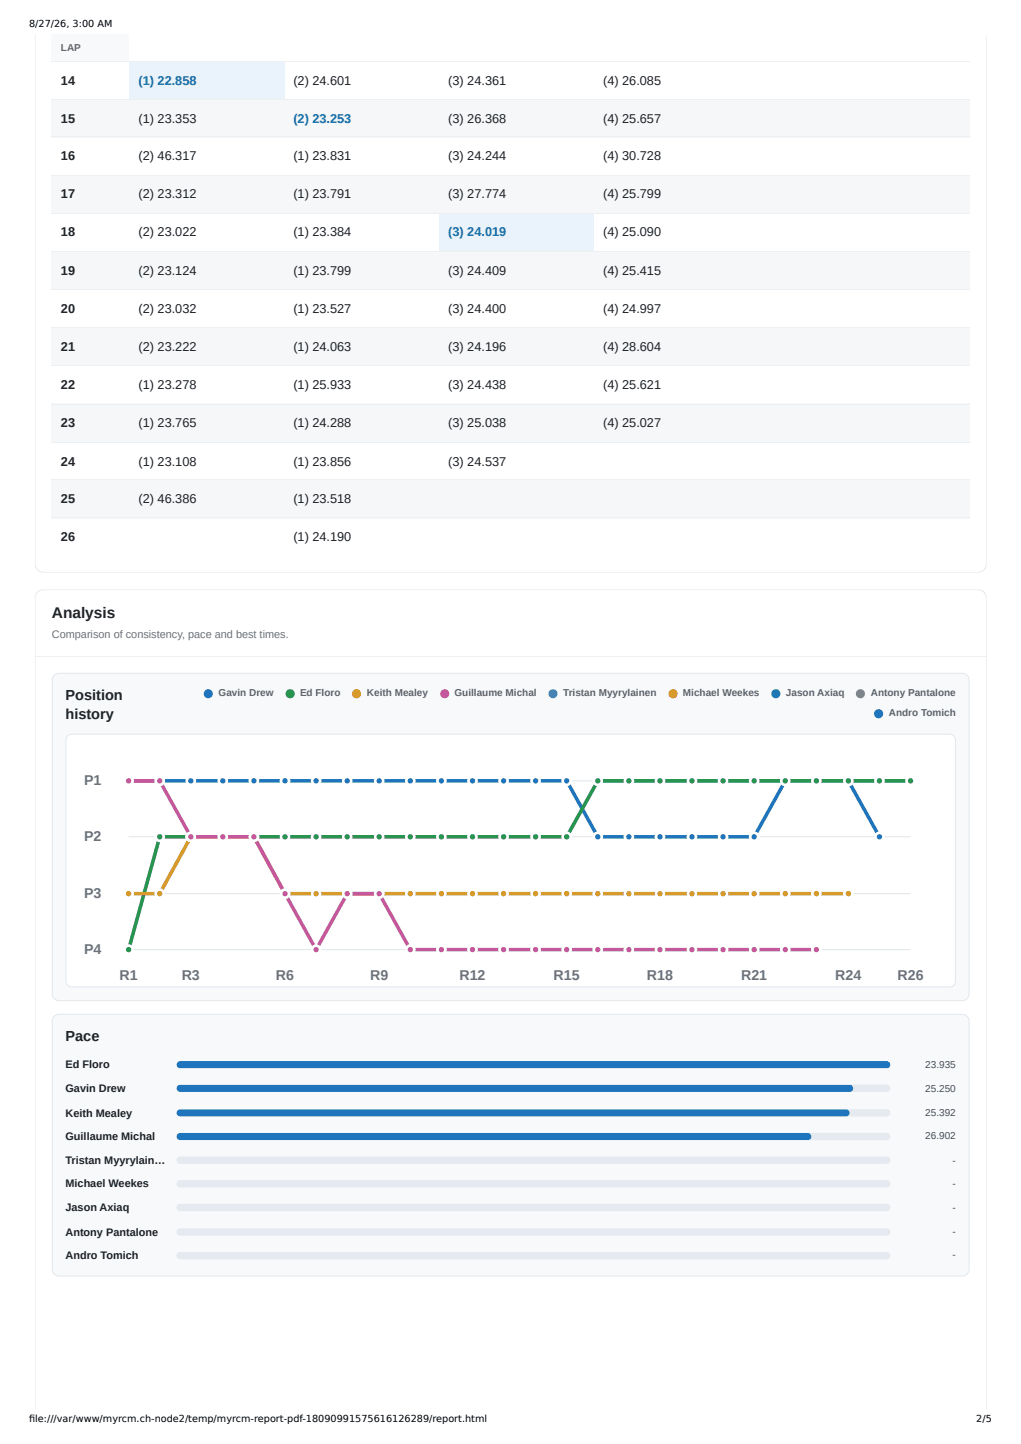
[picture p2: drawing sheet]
<svg xmlns="http://www.w3.org/2000/svg" width="297mm" height="420mm" viewBox="0 0 297 420" stroke-linecap="round" stroke-linejoin="round" font-family="sans-serif">
<g fill="#e2e6ea">
<path d="M10.1 165.2h277v1.5h-277z"/>
<path d="M285.6 10.1h1.5v156.6h-1.5z"/>
<path d="M10.1 10.1h1.5v156.6h-1.5z"/>
</g>
<path d="M15.1 10.1h22.5v7.6h-22.5z" fill="#f7f9fb"/>
<path d="M37.6 17.7h45.2v11.1h-45.2z" fill="#eaf3fc"/>
<g fill="#f5f7f9">
<path d="M15.1 28.8h22.5v11.2h-22.5z"/>
<path d="M37.6 28.8h45.2v11.2h-45.2z"/>
<path d="M82.8 28.8h45v11.2h-45z"/>
<path d="M127.8 28.8h45v11.2h-45z"/>
<path d="M172.8 28.8h45v11.2h-45z"/>
<path d="M217.8 28.8h12.9v11.2h-12.9z"/>
<path d="M230.7 28.8h12.7v11.2h-12.7z"/>
<path d="M243.4 28.8h13v11.2h-13z"/>
<path d="M256.4 28.8h12.7v11.2h-12.7z"/>
<path d="M269.1 28.8h12.9v11.2h-12.9z"/>
<path d="M15.1 51.1h22.5v11.1h-22.5z"/>
<path d="M37.6 51.1h45.2v11.1h-45.2z"/>
<path d="M82.8 51.1h45v11.1h-45z"/>
<path d="M127.8 51.1h45v11.1h-45z"/>
<path d="M172.8 51.1h45v11.1h-45z"/>
<path d="M217.8 51.1h12.9v11.1h-12.9z"/>
<path d="M230.7 51.1h12.7v11.1h-12.7z"/>
<path d="M243.4 51.1h13v11.1h-13z"/>
<path d="M256.4 51.1h12.7v11.1h-12.7z"/>
<path d="M269.1 51.1h12.9v11.1h-12.9z"/>
</g>
<path d="M127.8 62.2h45v11.1h-45z" fill="#eaf3fc"/>
<g fill="#f5f7f9">
<path d="M15.1 73.3h22.5v10.8h-22.5z"/>
<path d="M37.6 73.3h45.2v10.8h-45.2z"/>
<path d="M82.8 73.3h45v10.8h-45z"/>
<path d="M127.8 73.3h45v10.8h-45z"/>
<path d="M172.8 73.3h45v10.8h-45z"/>
<path d="M217.8 73.3h12.9v10.8h-12.9z"/>
<path d="M230.7 73.3h12.7v10.8h-12.7z"/>
<path d="M243.4 73.3h13v10.8h-13z"/>
<path d="M256.4 73.3h12.7v10.8h-12.7z"/>
<path d="M269.1 73.3h12.9v10.8h-12.9z"/>
<path d="M15.1 95.2h22.5v11.2h-22.5z"/>
<path d="M37.6 95.2h45.2v11.2h-45.2z"/>
<path d="M82.8 95.2h45v11.2h-45z"/>
<path d="M127.8 95.2h45v11.2h-45z"/>
<path d="M172.8 95.2h45v11.2h-45z"/>
<path d="M217.8 95.2h12.9v11.2h-12.9z"/>
<path d="M230.7 95.2h12.7v11.2h-12.7z"/>
<path d="M243.4 95.2h13v11.2h-13z"/>
<path d="M256.4 95.2h12.7v11.2h-12.7z"/>
<path d="M269.1 95.2h12.9v11.2h-12.9z"/>
<path d="M15.1 117.5h22.5v11.1h-22.5z"/>
<path d="M37.6 117.5h45.2v11.1h-45.2z"/>
<path d="M82.8 117.5h45v11.1h-45z"/>
<path d="M127.8 117.5h45v11.1h-45z"/>
<path d="M172.8 117.5h45v11.1h-45z"/>
<path d="M217.8 117.5h12.9v11.1h-12.9z"/>
<path d="M230.7 117.5h12.7v11.1h-12.7z"/>
<path d="M243.4 117.5h13v11.1h-13z"/>
<path d="M256.4 117.5h12.7v11.1h-12.7z"/>
<path d="M269.1 117.5h12.9v11.1h-12.9z"/>
<path d="M15.1 139.7h22.5v11.1h-22.5z"/>
<path d="M37.6 139.7h45.2v11.1h-45.2z"/>
<path d="M82.8 139.7h45v11.1h-45z"/>
<path d="M127.8 139.7h45v11.1h-45z"/>
<path d="M172.8 139.7h45v11.1h-45z"/>
<path d="M217.8 139.7h12.9v11.1h-12.9z"/>
<path d="M230.7 139.7h12.7v11.1h-12.7z"/>
<path d="M243.4 139.7h13v11.1h-13z"/>
<path d="M256.4 139.7h12.7v11.1h-12.7z"/>
<path d="M269.1 139.7h12.9v11.1h-12.9z"/>
</g>
<g fill="none" stroke="#edf0f2" stroke-width=".29">
<path d="M15.1 17.9h266.9M15.1 29h266.9M15.1 39.8h266.9M15.1 50.9h266.9M15.1 62h266.9M15.1 73.2h266.9M15.1 84.3h266.9M15.1 95.4h266.9M15.1 106.5h266.9M15.1 117.6h266.9M15.1 128.7h266.9M15.1 139.6h266.9"/>
<path d="M15.1 150.7h266.9"/>
</g>
<path d="M10.9 172.3l.8-.5 1-.2h271.7a2.51 2.51 0 0 1 2.5 2.5v236h-276.7v-236l.2-1z" fill="#fff"/>
<g fill="#e2e6ea">
<path d="M10.1 171.4h277v1.6h-277z"/>
<path d="M285.6 171.4h1.5v238.7h-1.5z"/>
<path d="M10.1 171.4h1.5v238.7h-1.5z"/>
</g>
<path d="M10.3 190.9h276.5" fill="none" stroke="#edf0f2" stroke-width=".29"/>
<path d="M15.8 196.5l.6-.4 .8-.2h262.7a1.98 1.98 0 0 1 2 2v91.3a1.98 1.98 0 0 1-2 2h-262.7a1.98 1.98 0 0 1-2-2v-91.3l.2-.8z" fill="#f7f9fb"/>
<path d="M15.8 196.5l.6-.4 .8-.2h262.7a1.98 1.98 0 0 1 2 2v91.3a1.98 1.98 0 0 1-2 2h-262.7a1.98 1.98 0 0 1-2-2v-91.3l.2-.8z" fill="none" stroke="#e3e8ec" stroke-width=".29"/>
<path d="M19.7 214.2l1.2-.5h255.3a1.72 1.72 0 0 1 1.7 1.7v70.1a1.72 1.72 0 0 1-1.7 1.7h-255.3a1.72 1.72 0 0 1-1.7-1.7v-70.1z" fill="#fff"/>
<path d="M19.7 214.2l1.2-.5h255.3a1.72 1.72 0 0 1 1.7 1.7v70.1a1.72 1.72 0 0 1-1.7 1.7h-255.3a1.72 1.72 0 0 1-1.7-1.7v-70.1z" fill="none" stroke="#e3e8ec" stroke-width=".29"/>
<circle cx="60.6" cy="201.9" r="1.32" fill="#1f75bd"/>
<circle cx="84.4" cy="201.9" r="1.32" fill="#27964c"/>
<circle cx="103.7" cy="201.9" r="1.32" fill="#d69a22"/>
<circle cx="129.4" cy="201.9" r="1.32" fill="#c5579d"/>
<circle cx="160.9" cy="201.9" r="1.32" fill="#6f63c7"/>
<circle cx="195.8" cy="201.9" r="1.32" fill="#ef7d32"/>
<circle cx="225.7" cy="201.9" r="1.32" fill="#159a9c"/>
<circle cx="250.3" cy="201.9" r="1.32" fill="#7b8794"/>
<circle cx="255.6" cy="207.7" r="1.32" fill="#1f75bd"/>
<path d="M37.4 227.2h227.5M37.4 243.5h227.5M37.4 260.1h227.5M37.4 276.3h227.5" fill="none" stroke="#dfe5e9" stroke-width=".29"/>
<path d="M37.4 227.2h127.4l9.1 16.3h45.5l9-16.3h18.4l9 16.3" fill="none" stroke="#1f75bd" stroke-width="1"/>
<circle cx="37.4" cy="227.2" r="1.16" fill="#1f75bd"/>
<circle cx="37.4" cy="227.2" r="1.16" fill="none" stroke="#fff" stroke-width=".78" stroke-linecap="butt"/>
<circle cx="46.5" cy="227.2" r="1.16" fill="#1f75bd"/>
<circle cx="46.5" cy="227.2" r="1.16" fill="none" stroke="#fff" stroke-width=".78" stroke-linecap="butt"/>
<circle cx="55.5" cy="227.2" r="1.16" fill="#1f75bd"/>
<circle cx="55.5" cy="227.2" r="1.16" fill="none" stroke="#fff" stroke-width=".78" stroke-linecap="butt"/>
<circle cx="64.8" cy="227.2" r="1.16" fill="#1f75bd"/>
<circle cx="64.8" cy="227.2" r="1.16" fill="none" stroke="#fff" stroke-width=".78" stroke-linecap="butt"/>
<circle cx="73.9" cy="227.2" r="1.16" fill="#1f75bd"/>
<circle cx="73.9" cy="227.2" r="1.16" fill="none" stroke="#fff" stroke-width=".78" stroke-linecap="butt"/>
<circle cx="82.9" cy="227.2" r="1.16" fill="#1f75bd"/>
<circle cx="82.9" cy="227.2" r="1.16" fill="none" stroke="#fff" stroke-width=".78" stroke-linecap="butt"/>
<circle cx="92" cy="227.2" r="1.16" fill="#1f75bd"/>
<circle cx="92" cy="227.2" r="1.16" fill="none" stroke="#fff" stroke-width=".78" stroke-linecap="butt"/>
<circle cx="101" cy="227.2" r="1.16" fill="#1f75bd"/>
<circle cx="101" cy="227.2" r="1.16" fill="none" stroke="#fff" stroke-width=".78" stroke-linecap="butt"/>
<circle cx="110.3" cy="227.2" r="1.16" fill="#1f75bd"/>
<circle cx="110.3" cy="227.2" r="1.16" fill="none" stroke="#fff" stroke-width=".78" stroke-linecap="butt"/>
<circle cx="119.4" cy="227.2" r="1.16" fill="#1f75bd"/>
<circle cx="119.4" cy="227.2" r="1.16" fill="none" stroke="#fff" stroke-width=".78" stroke-linecap="butt"/>
<circle cx="128.4" cy="227.2" r="1.16" fill="#1f75bd"/>
<circle cx="128.4" cy="227.2" r="1.16" fill="none" stroke="#fff" stroke-width=".78" stroke-linecap="butt"/>
<circle cx="137.4" cy="227.2" r="1.16" fill="#1f75bd"/>
<circle cx="137.4" cy="227.2" r="1.16" fill="none" stroke="#fff" stroke-width=".78" stroke-linecap="butt"/>
<circle cx="146.5" cy="227.2" r="1.16" fill="#1f75bd"/>
<circle cx="146.5" cy="227.2" r="1.16" fill="none" stroke="#fff" stroke-width=".78" stroke-linecap="butt"/>
<circle cx="155.8" cy="227.2" r="1.16" fill="#1f75bd"/>
<circle cx="155.8" cy="227.2" r="1.16" fill="none" stroke="#fff" stroke-width=".78" stroke-linecap="butt"/>
<circle cx="164.8" cy="227.2" r="1.16" fill="#1f75bd"/>
<circle cx="164.8" cy="227.2" r="1.16" fill="none" stroke="#fff" stroke-width=".78" stroke-linecap="butt"/>
<circle cx="173.9" cy="243.5" r="1.16" fill="#1f75bd"/>
<circle cx="173.9" cy="243.5" r="1.16" fill="none" stroke="#fff" stroke-width=".78" stroke-linecap="butt"/>
<circle cx="182.9" cy="243.5" r="1.16" fill="#1f75bd"/>
<circle cx="182.9" cy="243.5" r="1.16" fill="none" stroke="#fff" stroke-width=".78" stroke-linecap="butt"/>
<circle cx="192" cy="243.5" r="1.16" fill="#1f75bd"/>
<circle cx="192" cy="243.5" r="1.16" fill="none" stroke="#fff" stroke-width=".78" stroke-linecap="butt"/>
<circle cx="201.3" cy="243.5" r="1.16" fill="#1f75bd"/>
<circle cx="201.3" cy="243.5" r="1.16" fill="none" stroke="#fff" stroke-width=".78" stroke-linecap="butt"/>
<circle cx="210.3" cy="243.5" r="1.16" fill="#1f75bd"/>
<circle cx="210.3" cy="243.5" r="1.16" fill="none" stroke="#fff" stroke-width=".78" stroke-linecap="butt"/>
<circle cx="219.4" cy="243.5" r="1.16" fill="#1f75bd"/>
<circle cx="219.4" cy="243.5" r="1.16" fill="none" stroke="#fff" stroke-width=".78" stroke-linecap="butt"/>
<circle cx="228.4" cy="227.2" r="1.16" fill="#1f75bd"/>
<circle cx="228.4" cy="227.2" r="1.16" fill="none" stroke="#fff" stroke-width=".78" stroke-linecap="butt"/>
<circle cx="237.5" cy="227.2" r="1.16" fill="#1f75bd"/>
<circle cx="237.5" cy="227.2" r="1.16" fill="none" stroke="#fff" stroke-width=".78" stroke-linecap="butt"/>
<circle cx="246.8" cy="227.2" r="1.16" fill="#1f75bd"/>
<circle cx="246.8" cy="227.2" r="1.16" fill="none" stroke="#fff" stroke-width=".78" stroke-linecap="butt"/>
<circle cx="255.8" cy="243.5" r="1.16" fill="#1f75bd"/>
<circle cx="255.8" cy="243.5" r="1.16" fill="none" stroke="#fff" stroke-width=".78" stroke-linecap="butt"/>
<path d="M264.9 227.2h-91l-9.1 16.3h-118.3l-9.1 32.8" fill="none" stroke="#27964c" stroke-width="1"/>
<circle cx="37.4" cy="276.3" r="1.16" fill="#27964c"/>
<circle cx="37.4" cy="276.3" r="1.16" fill="none" stroke="#fff" stroke-width=".78" stroke-linecap="butt"/>
<circle cx="46.5" cy="243.5" r="1.16" fill="#27964c"/>
<circle cx="46.5" cy="243.5" r="1.16" fill="none" stroke="#fff" stroke-width=".78" stroke-linecap="butt"/>
<circle cx="55.5" cy="243.5" r="1.16" fill="#27964c"/>
<circle cx="55.5" cy="243.5" r="1.16" fill="none" stroke="#fff" stroke-width=".78" stroke-linecap="butt"/>
<circle cx="64.8" cy="243.5" r="1.16" fill="#27964c"/>
<circle cx="64.8" cy="243.5" r="1.16" fill="none" stroke="#fff" stroke-width=".78" stroke-linecap="butt"/>
<circle cx="73.9" cy="243.5" r="1.16" fill="#27964c"/>
<circle cx="73.9" cy="243.5" r="1.16" fill="none" stroke="#fff" stroke-width=".78" stroke-linecap="butt"/>
<circle cx="82.9" cy="243.5" r="1.16" fill="#27964c"/>
<circle cx="82.9" cy="243.5" r="1.16" fill="none" stroke="#fff" stroke-width=".78" stroke-linecap="butt"/>
<circle cx="92" cy="243.5" r="1.16" fill="#27964c"/>
<circle cx="92" cy="243.5" r="1.16" fill="none" stroke="#fff" stroke-width=".78" stroke-linecap="butt"/>
<circle cx="101" cy="243.5" r="1.16" fill="#27964c"/>
<circle cx="101" cy="243.5" r="1.16" fill="none" stroke="#fff" stroke-width=".78" stroke-linecap="butt"/>
<circle cx="110.3" cy="243.5" r="1.16" fill="#27964c"/>
<circle cx="110.3" cy="243.5" r="1.16" fill="none" stroke="#fff" stroke-width=".78" stroke-linecap="butt"/>
<circle cx="119.4" cy="243.5" r="1.16" fill="#27964c"/>
<circle cx="119.4" cy="243.5" r="1.16" fill="none" stroke="#fff" stroke-width=".78" stroke-linecap="butt"/>
<circle cx="128.4" cy="243.5" r="1.16" fill="#27964c"/>
<circle cx="128.4" cy="243.5" r="1.16" fill="none" stroke="#fff" stroke-width=".78" stroke-linecap="butt"/>
<circle cx="137.4" cy="243.5" r="1.16" fill="#27964c"/>
<circle cx="137.4" cy="243.5" r="1.16" fill="none" stroke="#fff" stroke-width=".78" stroke-linecap="butt"/>
<circle cx="146.5" cy="243.5" r="1.16" fill="#27964c"/>
<circle cx="146.5" cy="243.5" r="1.16" fill="none" stroke="#fff" stroke-width=".78" stroke-linecap="butt"/>
<circle cx="155.8" cy="243.5" r="1.16" fill="#27964c"/>
<circle cx="155.8" cy="243.5" r="1.16" fill="none" stroke="#fff" stroke-width=".78" stroke-linecap="butt"/>
<circle cx="164.8" cy="243.5" r="1.16" fill="#27964c"/>
<circle cx="164.8" cy="243.5" r="1.16" fill="none" stroke="#fff" stroke-width=".78" stroke-linecap="butt"/>
<circle cx="173.9" cy="227.2" r="1.16" fill="#27964c"/>
<circle cx="173.9" cy="227.2" r="1.16" fill="none" stroke="#fff" stroke-width=".78" stroke-linecap="butt"/>
<circle cx="182.9" cy="227.2" r="1.16" fill="#27964c"/>
<circle cx="182.9" cy="227.2" r="1.16" fill="none" stroke="#fff" stroke-width=".78" stroke-linecap="butt"/>
<circle cx="192" cy="227.2" r="1.16" fill="#27964c"/>
<circle cx="192" cy="227.2" r="1.16" fill="none" stroke="#fff" stroke-width=".78" stroke-linecap="butt"/>
<circle cx="201.3" cy="227.2" r="1.16" fill="#27964c"/>
<circle cx="201.3" cy="227.2" r="1.16" fill="none" stroke="#fff" stroke-width=".78" stroke-linecap="butt"/>
<circle cx="210.3" cy="227.2" r="1.16" fill="#27964c"/>
<circle cx="210.3" cy="227.2" r="1.16" fill="none" stroke="#fff" stroke-width=".78" stroke-linecap="butt"/>
<circle cx="219.4" cy="227.2" r="1.16" fill="#27964c"/>
<circle cx="219.4" cy="227.2" r="1.16" fill="none" stroke="#fff" stroke-width=".78" stroke-linecap="butt"/>
<circle cx="228.4" cy="227.2" r="1.16" fill="#27964c"/>
<circle cx="228.4" cy="227.2" r="1.16" fill="none" stroke="#fff" stroke-width=".78" stroke-linecap="butt"/>
<circle cx="237.5" cy="227.2" r="1.16" fill="#27964c"/>
<circle cx="237.5" cy="227.2" r="1.16" fill="none" stroke="#fff" stroke-width=".78" stroke-linecap="butt"/>
<circle cx="246.8" cy="227.2" r="1.16" fill="#27964c"/>
<circle cx="246.8" cy="227.2" r="1.16" fill="none" stroke="#fff" stroke-width=".78" stroke-linecap="butt"/>
<circle cx="255.8" cy="227.2" r="1.16" fill="#27964c"/>
<circle cx="255.8" cy="227.2" r="1.16" fill="none" stroke="#fff" stroke-width=".78" stroke-linecap="butt"/>
<circle cx="264.9" cy="227.2" r="1.16" fill="#27964c"/>
<circle cx="264.9" cy="227.2" r="1.16" fill="none" stroke="#fff" stroke-width=".78" stroke-linecap="butt"/>
<path d="M37.4 260.1h9.1l9-16.6h18.4l9 16.6h163.9" fill="none" stroke="#d69a22" stroke-width="1"/>
<circle cx="37.4" cy="260.1" r="1.16" fill="#d69a22"/>
<circle cx="37.4" cy="260.1" r="1.16" fill="none" stroke="#fff" stroke-width=".78" stroke-linecap="butt"/>
<circle cx="46.5" cy="260.1" r="1.16" fill="#d69a22"/>
<circle cx="46.5" cy="260.1" r="1.16" fill="none" stroke="#fff" stroke-width=".78" stroke-linecap="butt"/>
<circle cx="55.5" cy="243.5" r="1.16" fill="#d69a22"/>
<circle cx="55.5" cy="243.5" r="1.16" fill="none" stroke="#fff" stroke-width=".78" stroke-linecap="butt"/>
<circle cx="64.8" cy="243.5" r="1.16" fill="#d69a22"/>
<circle cx="64.8" cy="243.5" r="1.16" fill="none" stroke="#fff" stroke-width=".78" stroke-linecap="butt"/>
<circle cx="73.9" cy="243.5" r="1.16" fill="#d69a22"/>
<circle cx="73.9" cy="243.5" r="1.16" fill="none" stroke="#fff" stroke-width=".78" stroke-linecap="butt"/>
<circle cx="82.9" cy="260.1" r="1.16" fill="#d69a22"/>
<circle cx="82.9" cy="260.1" r="1.16" fill="none" stroke="#fff" stroke-width=".78" stroke-linecap="butt"/>
<circle cx="92" cy="260.1" r="1.16" fill="#d69a22"/>
<circle cx="92" cy="260.1" r="1.16" fill="none" stroke="#fff" stroke-width=".78" stroke-linecap="butt"/>
<circle cx="101" cy="260.1" r="1.16" fill="#d69a22"/>
<circle cx="101" cy="260.1" r="1.16" fill="none" stroke="#fff" stroke-width=".78" stroke-linecap="butt"/>
<circle cx="110.3" cy="260.1" r="1.16" fill="#d69a22"/>
<circle cx="110.3" cy="260.1" r="1.16" fill="none" stroke="#fff" stroke-width=".78" stroke-linecap="butt"/>
<circle cx="119.4" cy="260.1" r="1.16" fill="#d69a22"/>
<circle cx="119.4" cy="260.1" r="1.16" fill="none" stroke="#fff" stroke-width=".78" stroke-linecap="butt"/>
<circle cx="128.4" cy="260.1" r="1.16" fill="#d69a22"/>
<circle cx="128.4" cy="260.1" r="1.16" fill="none" stroke="#fff" stroke-width=".78" stroke-linecap="butt"/>
<circle cx="137.4" cy="260.1" r="1.16" fill="#d69a22"/>
<circle cx="137.4" cy="260.1" r="1.16" fill="none" stroke="#fff" stroke-width=".78" stroke-linecap="butt"/>
<circle cx="146.5" cy="260.1" r="1.16" fill="#d69a22"/>
<circle cx="146.5" cy="260.1" r="1.16" fill="none" stroke="#fff" stroke-width=".78" stroke-linecap="butt"/>
<circle cx="155.8" cy="260.1" r="1.16" fill="#d69a22"/>
<circle cx="155.8" cy="260.1" r="1.16" fill="none" stroke="#fff" stroke-width=".78" stroke-linecap="butt"/>
<circle cx="164.8" cy="260.1" r="1.16" fill="#d69a22"/>
<circle cx="164.8" cy="260.1" r="1.16" fill="none" stroke="#fff" stroke-width=".78" stroke-linecap="butt"/>
<circle cx="173.9" cy="260.1" r="1.16" fill="#d69a22"/>
<circle cx="173.9" cy="260.1" r="1.16" fill="none" stroke="#fff" stroke-width=".78" stroke-linecap="butt"/>
<circle cx="182.9" cy="260.1" r="1.16" fill="#d69a22"/>
<circle cx="182.9" cy="260.1" r="1.16" fill="none" stroke="#fff" stroke-width=".78" stroke-linecap="butt"/>
<circle cx="192" cy="260.1" r="1.16" fill="#d69a22"/>
<circle cx="192" cy="260.1" r="1.16" fill="none" stroke="#fff" stroke-width=".78" stroke-linecap="butt"/>
<circle cx="201.3" cy="260.1" r="1.16" fill="#d69a22"/>
<circle cx="201.3" cy="260.1" r="1.16" fill="none" stroke="#fff" stroke-width=".78" stroke-linecap="butt"/>
<circle cx="210.3" cy="260.1" r="1.16" fill="#d69a22"/>
<circle cx="210.3" cy="260.1" r="1.16" fill="none" stroke="#fff" stroke-width=".78" stroke-linecap="butt"/>
<circle cx="219.4" cy="260.1" r="1.16" fill="#d69a22"/>
<circle cx="219.4" cy="260.1" r="1.16" fill="none" stroke="#fff" stroke-width=".78" stroke-linecap="butt"/>
<circle cx="228.4" cy="260.1" r="1.16" fill="#d69a22"/>
<circle cx="228.4" cy="260.1" r="1.16" fill="none" stroke="#fff" stroke-width=".78" stroke-linecap="butt"/>
<circle cx="237.5" cy="260.1" r="1.16" fill="#d69a22"/>
<circle cx="237.5" cy="260.1" r="1.16" fill="none" stroke="#fff" stroke-width=".78" stroke-linecap="butt"/>
<circle cx="246.8" cy="260.1" r="1.16" fill="#d69a22"/>
<circle cx="246.8" cy="260.1" r="1.16" fill="none" stroke="#fff" stroke-width=".78" stroke-linecap="butt"/>
<path d="M37.4 227.2h9.1l9 16.3h18.4l18.1 32.8 9-16.2h9.3l9.1 16.2h118.1" fill="none" stroke="#c5579d" stroke-width="1"/>
<circle cx="37.4" cy="227.2" r="1.16" fill="#c5579d"/>
<circle cx="37.4" cy="227.2" r="1.16" fill="none" stroke="#fff" stroke-width=".78" stroke-linecap="butt"/>
<circle cx="46.5" cy="227.2" r="1.16" fill="#c5579d"/>
<circle cx="46.5" cy="227.2" r="1.16" fill="none" stroke="#fff" stroke-width=".78" stroke-linecap="butt"/>
<circle cx="55.5" cy="243.5" r="1.16" fill="#c5579d"/>
<circle cx="55.5" cy="243.5" r="1.16" fill="none" stroke="#fff" stroke-width=".78" stroke-linecap="butt"/>
<circle cx="64.8" cy="243.5" r="1.16" fill="#c5579d"/>
<circle cx="64.8" cy="243.5" r="1.16" fill="none" stroke="#fff" stroke-width=".78" stroke-linecap="butt"/>
<circle cx="73.9" cy="243.5" r="1.16" fill="#c5579d"/>
<circle cx="73.9" cy="243.5" r="1.16" fill="none" stroke="#fff" stroke-width=".78" stroke-linecap="butt"/>
<circle cx="82.9" cy="260.1" r="1.16" fill="#c5579d"/>
<circle cx="82.9" cy="260.1" r="1.16" fill="none" stroke="#fff" stroke-width=".78" stroke-linecap="butt"/>
<circle cx="92" cy="276.3" r="1.16" fill="#c5579d"/>
<circle cx="92" cy="276.3" r="1.16" fill="none" stroke="#fff" stroke-width=".78" stroke-linecap="butt"/>
<circle cx="101" cy="260.1" r="1.16" fill="#c5579d"/>
<circle cx="101" cy="260.1" r="1.16" fill="none" stroke="#fff" stroke-width=".78" stroke-linecap="butt"/>
<circle cx="110.3" cy="260.1" r="1.16" fill="#c5579d"/>
<circle cx="110.3" cy="260.1" r="1.16" fill="none" stroke="#fff" stroke-width=".78" stroke-linecap="butt"/>
<circle cx="119.4" cy="276.3" r="1.16" fill="#c5579d"/>
<circle cx="119.4" cy="276.3" r="1.16" fill="none" stroke="#fff" stroke-width=".78" stroke-linecap="butt"/>
<circle cx="128.4" cy="276.3" r="1.16" fill="#c5579d"/>
<circle cx="128.4" cy="276.3" r="1.16" fill="none" stroke="#fff" stroke-width=".78" stroke-linecap="butt"/>
<circle cx="137.4" cy="276.3" r="1.16" fill="#c5579d"/>
<circle cx="137.4" cy="276.3" r="1.16" fill="none" stroke="#fff" stroke-width=".78" stroke-linecap="butt"/>
<circle cx="146.5" cy="276.3" r="1.16" fill="#c5579d"/>
<circle cx="146.5" cy="276.3" r="1.16" fill="none" stroke="#fff" stroke-width=".78" stroke-linecap="butt"/>
<circle cx="155.8" cy="276.3" r="1.16" fill="#c5579d"/>
<circle cx="155.8" cy="276.3" r="1.16" fill="none" stroke="#fff" stroke-width=".78" stroke-linecap="butt"/>
<circle cx="164.8" cy="276.3" r="1.16" fill="#c5579d"/>
<circle cx="164.8" cy="276.3" r="1.16" fill="none" stroke="#fff" stroke-width=".78" stroke-linecap="butt"/>
<circle cx="173.9" cy="276.3" r="1.16" fill="#c5579d"/>
<circle cx="173.9" cy="276.3" r="1.16" fill="none" stroke="#fff" stroke-width=".78" stroke-linecap="butt"/>
<circle cx="182.9" cy="276.3" r="1.16" fill="#c5579d"/>
<circle cx="182.9" cy="276.3" r="1.16" fill="none" stroke="#fff" stroke-width=".78" stroke-linecap="butt"/>
<circle cx="192" cy="276.3" r="1.16" fill="#c5579d"/>
<circle cx="192" cy="276.3" r="1.16" fill="none" stroke="#fff" stroke-width=".78" stroke-linecap="butt"/>
<circle cx="201.3" cy="276.3" r="1.16" fill="#c5579d"/>
<circle cx="201.3" cy="276.3" r="1.16" fill="none" stroke="#fff" stroke-width=".78" stroke-linecap="butt"/>
<circle cx="210.3" cy="276.3" r="1.16" fill="#c5579d"/>
<circle cx="210.3" cy="276.3" r="1.16" fill="none" stroke="#fff" stroke-width=".78" stroke-linecap="butt"/>
<circle cx="219.4" cy="276.3" r="1.16" fill="#c5579d"/>
<circle cx="219.4" cy="276.3" r="1.16" fill="none" stroke="#fff" stroke-width=".78" stroke-linecap="butt"/>
<circle cx="228.4" cy="276.3" r="1.16" fill="#c5579d"/>
<circle cx="228.4" cy="276.3" r="1.16" fill="none" stroke="#fff" stroke-width=".78" stroke-linecap="butt"/>
<circle cx="237.5" cy="276.3" r="1.16" fill="#c5579d"/>
<circle cx="237.5" cy="276.3" r="1.16" fill="none" stroke="#fff" stroke-width=".78" stroke-linecap="butt"/>
<path d="M15.8 295.7l.6-.4 .8-.2h262.7a1.98 1.98 0 0 1 2 2v72.3a1.98 1.98 0 0 1-2 1.9h-262.7a1.98 1.98 0 0 1-2-1.9v-72.3l.2-.7z" fill="#f7f9fb"/>
<path d="M15.8 295.7l.6-.4 .8-.2h262.7a1.98 1.98 0 0 1 2 2v72.3a1.98 1.98 0 0 1-2 1.9h-262.7a1.98 1.98 0 0 1-2-1.9v-72.3l.2-.7z" fill="none" stroke="#e3e8ec" stroke-width=".29"/>
<path d="M51.6 309.1l.8-.3h205.6a1.06 1.06 0 0 1 1 1 1.06 1.06 0 0 1-1 1.1h-205.6a1.06 1.06 0 0 1-1-.7 1.06 1.06 0 0 1 .2-1.1z" fill="#e4eaf0"/>
<path d="M51.6 309.1l.8-.3h205.6a1.06 1.06 0 0 1 1 1 1.06 1.06 0 0 1-1 1.1h-205.6a1.06 1.06 0 0 1-1-.7 1.06 1.06 0 0 1 .2-1.1z" fill="#1f75bd"/>
<path d="M51.6 316l.8-.4h205.6a1.06 1.06 0 0 1 1 1.1 1.06 1.06 0 0 1-1 1.1h-205.6a1.06 1.06 0 0 1-1-.7 1.06 1.06 0 0 1 .2-1.1z" fill="#e4eaf0"/>
<path d="M51.6 316l.8-.4h194.7a1.06 1.06 0 0 1 1.1 1.1 1.06 1.06 0 0 1-1.1 1.1h-194.7a1.06 1.06 0 0 1-1-.7 1.06 1.06 0 0 1 .2-1.1z" fill="#1f75bd"/>
<path d="M51.6 323.1l.8-.3h205.6a1.06 1.06 0 0 1 1 1 1.06 1.06 0 0 1-1 1.1h-205.6a1.06 1.06 0 0 1-1-.6 1.06 1.06 0 0 1 .2-1.2z" fill="#e4eaf0"/>
<path d="M51.6 323.1l.8-.3h193.7a1.06 1.06 0 0 1 1 1 1.06 1.06 0 0 1-1 1.1h-193.7a1.06 1.06 0 0 1-1-.6 1.06 1.06 0 0 1 .2-1.2z" fill="#1f75bd"/>
<path d="M51.6 330l.8-.3h205.6a1.06 1.06 0 0 1 1 1 1.06 1.06 0 0 1-1 1.1h-205.6a1.06 1.06 0 0 1-1-.7 1.06 1.06 0 0 1 .2-1.1z" fill="#e4eaf0"/>
<path d="M51.6 330l.8-.3h182.5a1.06 1.06 0 0 1 1.1 1 1.06 1.06 0 0 1-1.1 1.1h-182.5a1.06 1.06 0 0 1-1-.7 1.06 1.06 0 0 1 .2-1.1z" fill="#1f75bd"/>
<g fill="#e4eaf0">
<path d="M51.6 336.9l.8-.4h205.6a1.06 1.06 0 0 1 1 1.1 1.06 1.06 0 0 1-1 1.1h-205.6a1.06 1.06 0 0 1-1-.7 1.06 1.06 0 0 1 .2-1.1z"/>
<path d="M51.6 343.7l.8-.3h205.6a1.06 1.06 0 0 1 1 1.1 1.06 1.06 0 0 1-1 1h-205.6a1.06 1.06 0 0 1-1-.6 1.06 1.06 0 0 1 .2-1.2z"/>
<path d="M51.6 350.6l.8-.3h205.6a1.06 1.06 0 0 1 1 1.1 1.06 1.06 0 0 1-1 1h-205.6a1.06 1.06 0 0 1-1-.6 1.06 1.06 0 0 1 .2-1.2z"/>
<path d="M51.6 357.8l.8-.3h205.6a1.06 1.06 0 0 1 1 1 1.06 1.06 0 0 1-1 1.1h-205.6a1.06 1.06 0 0 1-1-.7 1.06 1.06 0 0 1 .2-1.1z"/>
<path d="M51.6 364.6l.8-.3h205.6a1.06 1.06 0 0 1 1 1.1 1.06 1.06 0 0 1-1 1h-205.6a1.06 1.06 0 0 1-1-.6 1.06 1.06 0 0 1 .2-1.2z"/>
</g>
<text font-size="4.5" fill="#222" x="15.1" y="179.9">Analysis</text>
<g font-size="4.2" fill="#16212b">
<text x="19" y="203.7">Position</text>
<text x="19" y="209.3">history</text>
<text x="19" y="302.9">Pace</text>
</g>
<g font-size="4.1" fill="#69737c">
<text x="24.5" y="228.5">P1</text>
<text x="24.5" y="244.8">P2</text>
<text x="24.5" y="261.3">P3</text>
<text x="24.5" y="277.6">P4</text>
<text x="34.8" y="285.1">R1</text>
<text x="52.9" y="285.1">R3</text>
<text x="80.3" y="285.1">R6</text>
<text x="107.7" y="285.1">R9</text>
<text x="133.7" y="285.1">R12</text>
<text x="161.1" y="285.1">R15</text>
<text x="188.2" y="285.1">R18</text>
<text x="215.6" y="285.1">R21</text>
<text x="243" y="285.1">R24</text>
<text x="261.1" y="285.1">R26</text>
</g>
<g font-size="3.7" fill="#222">
<text x="17.7" y="24.6">14</text>
<text x="85.3" y="24.6">(2) 24.601</text>
<text x="130.4" y="24.6">(3) 24.361</text>
<text x="175.4" y="24.6">(4) 26.085</text>
<text x="17.7" y="35.7">15</text>
<text x="40.3" y="35.7">(1) 23.353</text>
<text x="130.4" y="35.7">(3) 26.368</text>
<text x="175.4" y="35.7">(4) 25.657</text>
<text x="17.7" y="46.6">16</text>
<text x="40.3" y="46.6">(2) 46.317</text>
<text x="85.3" y="46.6">(1) 23.831</text>
<text x="130.4" y="46.6">(3) 24.244</text>
<text x="175.4" y="46.6">(4) 30.728</text>
<text x="17.7" y="57.7">17</text>
<text x="40.3" y="57.7">(2) 23.312</text>
<text x="85.3" y="57.7">(1) 23.791</text>
<text x="130.4" y="57.7">(3) 27.774</text>
<text x="175.4" y="57.7">(4) 25.799</text>
<text x="17.7" y="68.8">18</text>
<text x="40.3" y="68.8">(2) 23.022</text>
<text x="85.3" y="68.8">(1) 23.384</text>
<text x="175.4" y="68.8">(4) 25.090</text>
<text x="17.7" y="79.9">19</text>
<text x="40.3" y="79.9">(2) 23.124</text>
<text x="85.3" y="79.9">(1) 23.799</text>
<text x="130.4" y="79.9">(3) 24.409</text>
<text x="175.4" y="79.9">(4) 25.415</text>
<text x="17.7" y="91">20</text>
<text x="40.3" y="91">(2) 23.032</text>
<text x="85.3" y="91">(1) 23.527</text>
<text x="130.4" y="91">(3) 24.400</text>
<text x="175.4" y="91">(4) 24.997</text>
<text x="17.7" y="102.1">21</text>
<text x="40.3" y="102.1">(2) 23.222</text>
<text x="85.3" y="102.1">(1) 24.063</text>
<text x="130.4" y="102.1">(3) 24.196</text>
<text x="175.4" y="102.1">(4) 28.604</text>
<text x="17.7" y="113.2">22</text>
<text x="40.3" y="113.2">(1) 23.278</text>
<text x="85.3" y="113.2">(1) 25.933</text>
<text x="130.4" y="113.2">(3) 24.438</text>
<text x="175.4" y="113.2">(4) 25.621</text>
<text x="17.7" y="124.4">23</text>
<text x="40.3" y="124.4">(1) 23.765</text>
<text x="85.3" y="124.4">(1) 24.288</text>
<text x="130.4" y="124.4">(3) 25.038</text>
<text x="175.4" y="124.4">(4) 25.027</text>
<text x="17.7" y="135.5">24</text>
<text x="40.3" y="135.5">(1) 23.108</text>
<text x="85.3" y="135.5">(1) 23.856</text>
<text x="130.4" y="135.5">(3) 24.537</text>
<text x="17.7" y="146.3">25</text>
<text x="40.3" y="146.3">(2) 46.386</text>
<text x="85.3" y="146.3">(1) 23.518</text>
<text x="17.7" y="157.4">26</text>
<text x="85.3" y="157.4">(1) 24.190</text>
</g>
<g font-size="3.7" fill="#155d99">
<text x="40.3" y="24.6">(1) 22.858</text>
<text x="85.3" y="35.7">(2) 23.253</text>
<text x="130.4" y="68.8">(3) 24.019</text>
</g>
<text font-size="3.2" fill="#68727a" x="15.1" y="185.7">Comparison of consistency, pace and best times.</text>
<g font-size="3.2" fill="#16212b">
<text x="19" y="310.9">Ed Floro</text>
<text x="19" y="317.8">Gavin Drew</text>
<text x="19" y="324.9">Keith Mealey</text>
<text x="19" y="331.8">Guillaume Michal</text>
<text x="19" y="338.7">Tristan Myyrylain…</text>
<text x="19" y="345.5">Michael Weekes</text>
<text x="19" y="352.4">Jason Axiaq</text>
<text x="19" y="359.6">Antony Pantalone</text>
<text x="19" y="366.4">Andro Tomich</text>
</g>
<text font-size="2.9" fill="#666" x="17.7" y="14.8">LAP</text>
<g font-size="2.9" fill="#59636c">
<text x="63.6" y="202.7">Gavin Drew</text>
<text x="87.3" y="202.7">Ed Floro</text>
<text x="106.7" y="202.7">Keith Mealey</text>
<text x="132.2" y="202.7">Guillaume Michal</text>
<text x="163.8" y="202.7">Tristan Myyrylainen</text>
<text x="198.7" y="202.7">Michael Weekes</text>
<text x="228.6" y="202.7">Jason Axiaq</text>
<text x="253.3" y="202.7">Antony Pantalone</text>
<text x="258.6" y="208.5">Andro Tomich</text>
</g>
<g font-size="2.9" fill="#43505a">
<text x="269.2" y="310.9">23.935</text>
<text x="269.2" y="317.8">25.250</text>
<text x="269.2" y="324.6">25.392</text>
<text x="269.2" y="331.5">26.902</text>
<text x="277.1" y="338.7">-</text>
<text x="277.1" y="345.5">-</text>
<text x="277.1" y="352.4">-</text>
<text x="277.1" y="359.3">-</text>
<text x="277.1" y="366.2">-</text>
</g>
<g font-size="2.8">
<text x="8.5" y="7.9">8/27/26, 3:00 AM</text>
<text x="8.5" y="413.8">fi le:///var/www/myrcm.ch-node2/temp/myrcm-report-pdf-18090991575616126289/report.html</text>
<text x="284" y="413.8">2/5</text>
</g>
</svg>
